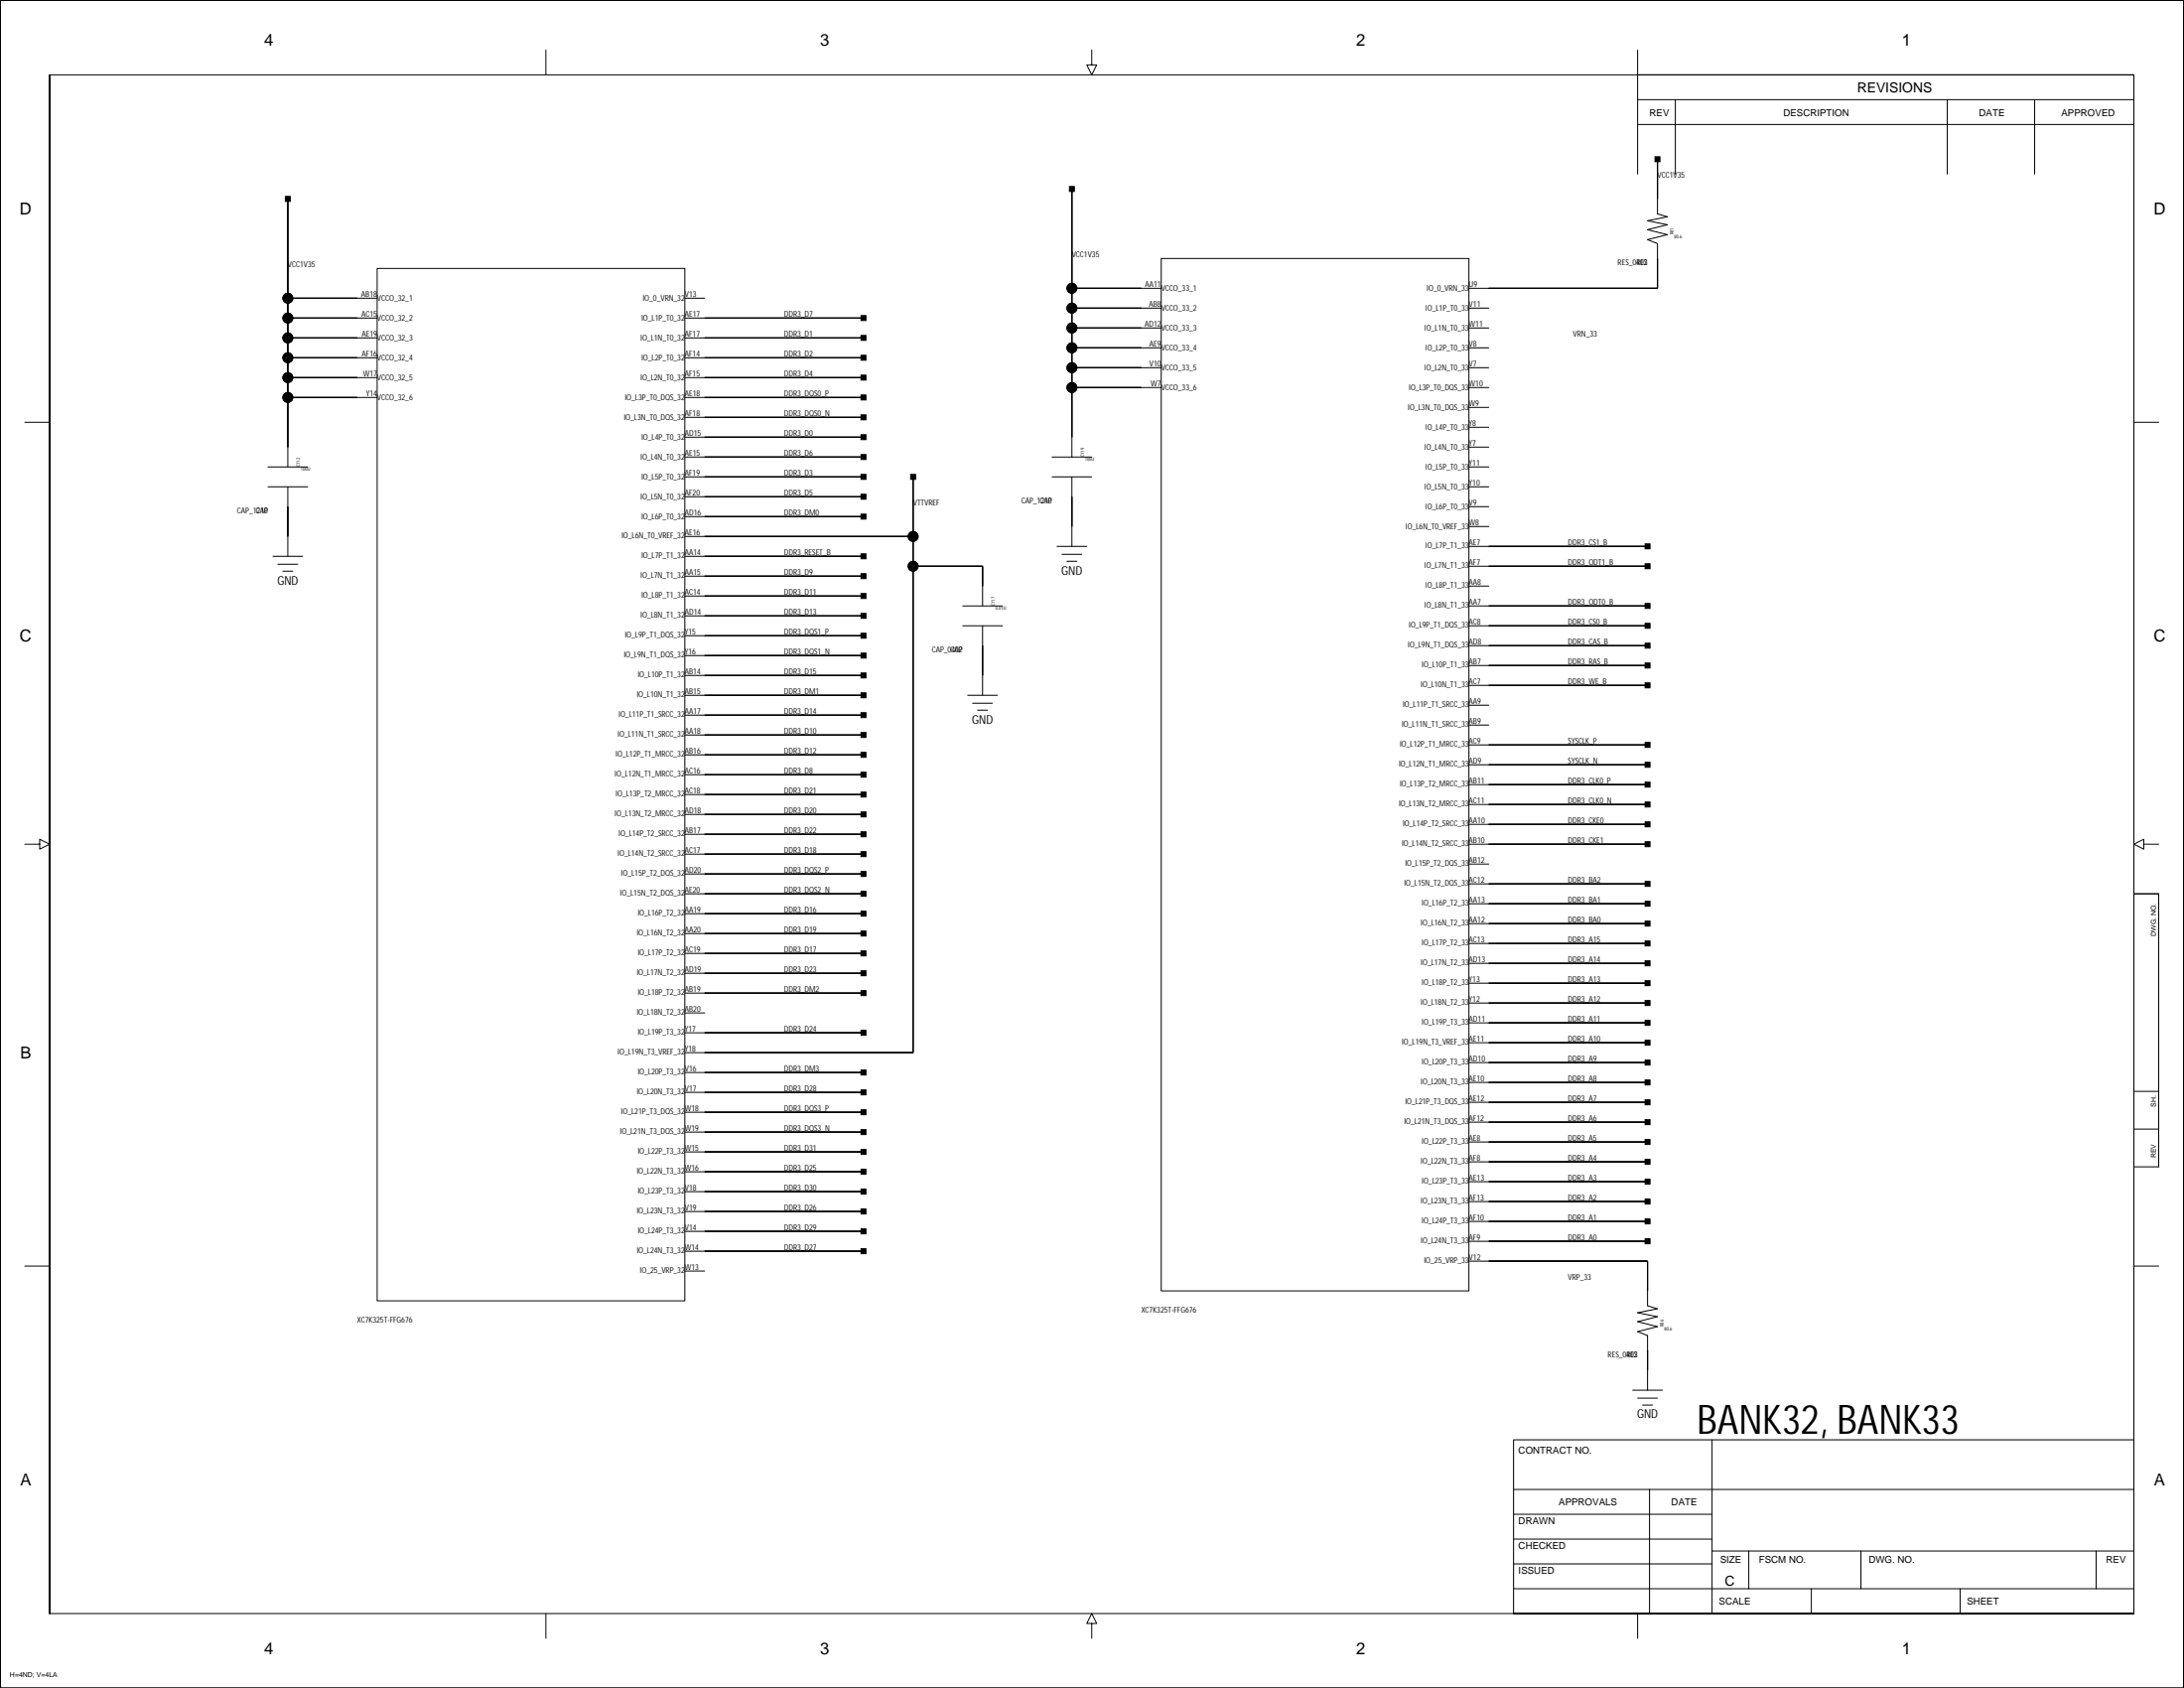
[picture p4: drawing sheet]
<svg xmlns="http://www.w3.org/2000/svg" width="559mm" height="432mm" viewBox="0 0 559 432" stroke-linecap="round" stroke-linejoin="round" font-family="sans-serif">
<g fill="none" stroke="#000" stroke-width=".25">
<path d="M0 .1h558.7v431.7h-558.7zM0 .1v431.7v-431.7h558.7v431.7h-558.7M12.7 19.1v393.7v-393.7h533.3v393.7h-533.3M139.7 12.8v6.3M279.3 12.8v3.8h-1.2l1.2 2.5 1.3-2.5h-1.3M419 19.1h127v25.4M419 12.8v31.7M419 31.8h127M419 25.5h127M428.7 25.5v19M498.2 25.5v19M520.6 25.5v19"/>
<path d="M73.6 50.9v68.6M274.3 48.3v68.6M424.1 40.7v14l2.5 .8-5.1 1 5.1 1-5.1 1.3 5.1 1.2-5.1 1.3 2.6 1v11.4h-48.3M73.6 76.3h22.9M96.5 68.7h78.7v264.1h-78.7zM175.2 76.3h5.1M274.3 73.7h22.8M274.3 78.8h22.8M297.1 66.1h78.7v264.1h-78.7zM375.8 78.8h5.1M73.6 81.4h22.9M73.6 86.4h22.9"/>
<path d="M73.6 91.5h22.9M73.6 96.6h22.9M175.2 81.4h45.7M175.2 86.4h45.7M175.2 91.5h45.7M175.2 96.6h45.7M274.3 83.9h22.8M274.3 89h22.8M274.3 94.1h22.8M274.3 99.1h22.8M375.8 83.9h5.1M375.8 89h5.1"/>
<path d="M375.8 94.1h5.1M375.8 99.1h5.1M6.3 108h6.4M68.6 119.5h10.1M73.6 101.7h22.9M175.2 101.7h45.7M175.2 106.8h45.7M175.2 111.8h45.7M175.2 116.9h45.7M269.2 116.9h10.1M375.8 104.2h5.1M375.8 109.3h5.1"/>
<path d="M375.8 114.4h5.1M375.8 119.5h5.1M546 108h6.3M68.6 124.5h10.1M73.6 124.5v17.8M175.2 122h45.7M175.2 127.1h45.7M175.2 132.1h45.7M175.2 137.2h58.4M233.6 122v147.3h-58.4M269.2 122h10.1M270.4 139.8h7.7"/>
<path d="M274.3 122v17.8M375.8 124.5h5.1M375.8 129.6h5.1M375.8 134.7h5.1M375.8 139.8h45.7M69.8 142.3h7.7M71.1 144.3h5.1M72.4 146.1h2.5M175.2 142.3h45.7M175.2 147.4h45.7M175.2 152.5h45.7M175.2 157.5h45.7"/>
<path d="M233.6 144.8h17.8v10.2M246.3 155h10.2M271.7 141.8h5.1M273 143.6h2.5M375.8 155h45.7M375.8 144.8h45.7M375.8 149.9h5.1M175.2 177.9h45.7M175.2 162.6h45.7M175.2 167.7h45.7M175.2 172.8h45.7M246.3 160.1h10.2"/>
<path d="M247.6 177.9h7.6M248.9 179.9h5M251.4 160.1v17.8M375.8 160.1h45.7M375.8 165.2h45.7M375.8 170.2h45.7M375.8 175.3h45.7M175.2 182.9h45.7M175.2 188h45.7M175.2 193.1h45.7M175.2 198.2h45.7M250.1 181.7h2.6"/>
<path d="M375.8 180.4h5.1M375.8 185.5h5.1M375.8 190.6h45.7M375.8 195.6h45.7M6.3 215.9h3.9v1.3l2.5-1.3-2.5-1.2v1.2M175.2 203.3h45.7M175.2 208.3h45.7M175.2 213.4h45.7M175.2 218.5h45.7M375.8 200.7h45.7M375.8 205.8h45.7M375.8 210.9h45.7"/>
<path d="M375.8 215.9h45.7M548.5 215.9v1.3l-2.5-1.3 2.5-1.2v1.2h3.8M175.2 228.6h45.7M175.2 223.6h45.7M175.2 233.7h45.7M175.2 238.8h45.7M375.8 221h5.1M375.8 226.1h45.7M375.8 231.2h45.7M375.8 236.3h45.7M546 228.6h6.3v69.9h-6.3zM546 228.6h6.3"/>
<path d="M175.2 243.9h45.7M175.2 249h45.7M175.2 254h45.7M175.2 259.1h5.1M375.8 241.3h45.7M375.8 246.4h45.7M375.8 251.5h45.7M375.8 256.6h45.7M175.2 264.2h45.7M175.2 274.4h45.7M175.2 279.4h45.7M375.8 261.7h45.7"/>
<path d="M375.8 266.7h45.7M375.8 271.8h45.7M375.8 276.9h45.7M546 279.2h6.3M175.2 284.5h45.7M175.2 289.6h45.7M175.2 294.7h45.7M175.2 299.7h45.7M375.8 282h45.7M375.8 287.1h45.7M375.8 292.1h45.7M375.8 297.2h45.7"/>
<path d="M546 288.8h6.3M175.2 304.8h45.7M175.2 309.9h45.7M175.2 315h45.7M375.8 302.3h45.7M375.8 307.4h45.7M375.8 312.4h45.7M375.8 317.5h45.7M6.3 323.9h6.4M175.2 320.1h45.7M175.2 325.1h5.1M375.8 322.6h45.7v11.4l2.6 .8-5.1 1 5.1 1-5.1 1.3 5.1 1.3-5.1 1.2 2.5 1.1v13.9"/>
<path d="M546 323.9h6.3M417.7 355.6h7.7M419 357.6h5.1M420.3 359.4h2.5M438.1 368.3v44.5M387.3 381h158.7M387.3 393.7h50.8M387.3 387.4h50.8M422.1 381v31.8M438.1 396.8h107.9M447.4 396.8v9.6M476.1 396.8v9.6"/>
<path d="M536.3 396.8v9.6M139.7 412.8v6.3M279.3 415.3h-1.2l1.2-2.5 1.3 2.5h-1.3v3.8M387.3 412.8h158.7h-158.7v-44.5h158.7v44.5M387.3 406.4h158.7M387.3 400.1h50.8M419 412.8v6.3M463.4 406.4v6.4M501.5 406.4v6.4"/>
<circle cx="73.6" cy="76.3" r="1.27"/>
<circle cx="274.3" cy="78.8" r="1.27"/>
<circle cx="274.3" cy="73.7" r="1.27"/>
<circle cx="73.6" cy="96.6" r="1.27"/>
<circle cx="73.6" cy="86.4" r="1.27"/>
<circle cx="73.6" cy="81.4" r="1.27"/>
<circle cx="73.6" cy="91.5" r="1.27"/>
<circle cx="274.3" cy="83.9" r="1.27"/>
<circle cx="274.3" cy="89" r="1.27"/>
<circle cx="274.3" cy="99.1" r="1.27"/>
<circle cx="274.3" cy="94.1" r="1.27"/>
<circle cx="73.6" cy="101.7" r="1.27"/>
<circle cx="233.6" cy="137.2" r="1.27"/>
<circle cx="233.6" cy="144.8" r="1.27"/>
</g>
<g fill="#000" stroke="#000" stroke-width=".25">
<path d="M73 50.3h1.3v1.2h-1.3z" fill-rule="evenodd"/>
<path d="M73.6 50.9v25.4z" fill-rule="evenodd"/>
<path d="M273.6 47.7h1.3v1.3h-1.3z" fill-rule="evenodd"/>
<path d="M274.3 48.3v25.4z" fill-rule="evenodd"/>
<path d="M423.4 40.1h1.3v1.3h-1.3z" fill-rule="evenodd"/>
<path d="M424.1 40.7v10.2z" fill-rule="evenodd"/>
<path d="M73.6 76.3v5.1z" fill-rule="evenodd"/>
<path d="M73.6 76.3h17.8z" fill-rule="evenodd"/>
<path d="M274.3 73.7v5.1z" fill-rule="evenodd"/>
<path d="M274.3 78.8v5.1z" fill-rule="evenodd"/>
<path d="M274.3 78.8h17.7z" fill-rule="evenodd"/>
<path d="M274.3 73.7h17.7z" fill-rule="evenodd"/>
<path d="M424.1 66.1v7.6z" fill-rule="evenodd"/>
<path d="M380.9 73.7h43.2z" fill-rule="evenodd"/>
<path d="M73.6 96.6v5.1z" fill-rule="evenodd"/>
<path d="M73.6 81.4v5z" fill-rule="evenodd"/>
<path d="M73.6 86.4v5.1z" fill-rule="evenodd"/>
<path d="M73.6 91.5v5.1z" fill-rule="evenodd"/>
<path d="M73.6 81.4h17.8z" fill-rule="evenodd"/>
<path d="M73.6 86.4h17.8z" fill-rule="evenodd"/>
<path d="M73.6 91.5h17.8z" fill-rule="evenodd"/>
<path d="M73.6 96.6h17.8z" fill-rule="evenodd"/>
<path d="M220.3 80.7h1.3v1.3h-1.3z" fill-rule="evenodd"/>
<path d="M220.3 85.8h1.3v1.3h-1.3z" fill-rule="evenodd"/>
<path d="M220.3 96h1.3v1.2h-1.3z" fill-rule="evenodd"/>
<path d="M220.3 90.9h1.3v1.3h-1.3z" fill-rule="evenodd"/>
<path d="M180.3 81.4h40.6z" fill-rule="evenodd"/>
<path d="M180.3 86.4h40.6z" fill-rule="evenodd"/>
<path d="M180.3 96.6h40.6z" fill-rule="evenodd"/>
<path d="M180.3 91.5h40.6z" fill-rule="evenodd"/>
<path d="M274.3 99.1v12.7z" fill-rule="evenodd"/>
<path d="M274.3 83.9v5.1z" fill-rule="evenodd"/>
<path d="M274.3 89v5.1z" fill-rule="evenodd"/>
<path d="M274.3 94.1v5z" fill-rule="evenodd"/>
<path d="M274.3 89h17.7z" fill-rule="evenodd"/>
<path d="M274.3 83.9h17.7z" fill-rule="evenodd"/>
<path d="M274.3 99.1h17.7z" fill-rule="evenodd"/>
<path d="M274.3 94.1h17.7z" fill-rule="evenodd"/>
<path d="M73.6 101.7v12.7z" fill-rule="evenodd"/>
<path d="M73.6 101.7h17.8z" fill-rule="evenodd"/>
<path d="M220.3 101h1.3v1.3h-1.3z" fill-rule="evenodd"/>
<path d="M220.3 106.1h1.3v1.3h-1.3z" fill-rule="evenodd"/>
<path d="M220.3 111.2h1.3v1.3h-1.3z" fill-rule="evenodd"/>
<path d="M220.3 116.3h1.3v1.2h-1.3z" fill-rule="evenodd"/>
<path d="M180.3 101.7h40.6z" fill-rule="evenodd"/>
<path d="M180.3 106.8h40.6z" fill-rule="evenodd"/>
<path d="M180.3 111.8h40.6z" fill-rule="evenodd"/>
<path d="M180.3 116.9h40.6z" fill-rule="evenodd"/>
<path d="M73.6 129.6v7.6z" fill-rule="evenodd"/>
<path d="M220.3 131.5h1.3v1.3h-1.3z" fill-rule="evenodd"/>
<path d="M220.3 121.4h1.3v1.2h-1.3z" fill-rule="evenodd"/>
<path d="M220.3 126.4h1.3v1.3h-1.3z" fill-rule="evenodd"/>
<path d="M180.3 132.1h40.6z" fill-rule="evenodd"/>
<path d="M180.3 122h40.6z" fill-rule="evenodd"/>
<path d="M180.3 127.1h40.6z" fill-rule="evenodd"/>
<path d="M233 121.4h1.3v1.2h-1.3z" fill-rule="evenodd"/>
<path d="M233.6 137.2v7.6z" fill-rule="evenodd"/>
<path d="M233.6 122v15.2z" fill-rule="evenodd"/>
<path d="M180.3 137.2h53.3z" fill-rule="evenodd"/>
<path d="M274.3 127.1v7.6z" fill-rule="evenodd"/>
<path d="M380.9 139.8h40.6z" fill-rule="evenodd"/>
<path d="M220.3 156.9h1.3v1.3h-1.3z" fill-rule="evenodd"/>
<path d="M220.3 146.7h1.3v1.3h-1.3z" fill-rule="evenodd"/>
<path d="M220.3 151.8h1.3v1.3h-1.3z" fill-rule="evenodd"/>
<path d="M220.3 141.7h1.3v1.2h-1.3z" fill-rule="evenodd"/>
<path d="M180.3 157.5h40.6z" fill-rule="evenodd"/>
<path d="M180.3 147.4h40.6z" fill-rule="evenodd"/>
<path d="M180.3 152.5h40.6z" fill-rule="evenodd"/>
<path d="M180.3 142.3h40.6z" fill-rule="evenodd"/>
<path d="M233.6 144.8v124.5z" fill-rule="evenodd"/>
<path d="M251.4 144.8v5.1z" fill-rule="evenodd"/>
<path d="M233.6 144.8h17.8z" fill-rule="evenodd"/>
<path d="M420.9 144.2h1.3v1.3h-1.3z" fill-rule="evenodd"/>
<path d="M420.9 154.4h1.3v1.2h-1.3z" fill-rule="evenodd"/>
<path d="M420.9 139.1h1.3v1.3h-1.3z" fill-rule="evenodd"/>
<path d="M380.9 144.8h40.6z" fill-rule="evenodd"/>
<path d="M380.9 155h40.6z" fill-rule="evenodd"/>
<path d="M220.3 177.2h1.3v1.3h-1.3z" fill-rule="evenodd"/>
<path d="M220.3 167.1h1.3v1.2h-1.3z" fill-rule="evenodd"/>
<path d="M220.3 162h1.3v1.3h-1.3z" fill-rule="evenodd"/>
<path d="M220.3 172.1h1.3v1.3h-1.3z" fill-rule="evenodd"/>
<path d="M180.3 177.9h40.6z" fill-rule="evenodd"/>
<path d="M180.3 167.7h40.6z" fill-rule="evenodd"/>
<path d="M180.3 162.6h40.6z" fill-rule="evenodd"/>
<path d="M180.3 172.8h40.6z" fill-rule="evenodd"/>
<path d="M251.4 165.2v7.6z" fill-rule="evenodd"/>
<path d="M420.9 174.7h1.3v1.3h-1.3z" fill-rule="evenodd"/>
<path d="M420.9 169.6h1.3v1.3h-1.3z" fill-rule="evenodd"/>
<path d="M420.9 164.5h1.3v1.3h-1.3z" fill-rule="evenodd"/>
<path d="M420.9 159.4h1.3v1.3h-1.3z" fill-rule="evenodd"/>
<path d="M380.9 175.3h40.6z" fill-rule="evenodd"/>
<path d="M380.9 170.2h40.6z" fill-rule="evenodd"/>
<path d="M380.9 165.2h40.6z" fill-rule="evenodd"/>
<path d="M380.9 160.1h40.6z" fill-rule="evenodd"/>
<path d="M220.3 187.4h1.3v1.3h-1.3z" fill-rule="evenodd"/>
<path d="M220.3 197.5h1.3v1.3h-1.3z" fill-rule="evenodd"/>
<path d="M220.3 192.5h1.3v1.2h-1.3z" fill-rule="evenodd"/>
<path d="M220.3 182.3h1.3v1.3h-1.3z" fill-rule="evenodd"/>
<path d="M180.3 188h40.6z" fill-rule="evenodd"/>
<path d="M180.3 198.2h40.6z" fill-rule="evenodd"/>
<path d="M180.3 193.1h40.6z" fill-rule="evenodd"/>
<path d="M180.3 182.9h40.6z" fill-rule="evenodd"/>
<path d="M420.9 189.9h1.3v1.3h-1.3z" fill-rule="evenodd"/>
<path d="M420.9 195h1.3v1.3h-1.3z" fill-rule="evenodd"/>
<path d="M380.9 190.6h40.6z" fill-rule="evenodd"/>
<path d="M380.9 195.6h40.6z" fill-rule="evenodd"/>
<path d="M220.3 217.9h1.3v1.2h-1.3z" fill-rule="evenodd"/>
<path d="M220.3 212.8h1.3v1.2h-1.3z" fill-rule="evenodd"/>
<path d="M220.3 207.7h1.3v1.3h-1.3z" fill-rule="evenodd"/>
<path d="M220.3 202.6h1.3v1.3h-1.3z" fill-rule="evenodd"/>
<path d="M180.3 218.5h40.6z" fill-rule="evenodd"/>
<path d="M180.3 213.4h40.6z" fill-rule="evenodd"/>
<path d="M180.3 208.3h40.6z" fill-rule="evenodd"/>
<path d="M180.3 203.3h40.6z" fill-rule="evenodd"/>
<path d="M420.9 210.2h1.3v1.3h-1.3z" fill-rule="evenodd"/>
<path d="M420.9 215.3h1.3v1.3h-1.3z" fill-rule="evenodd"/>
<path d="M420.9 205.2h1.3v1.2h-1.3z" fill-rule="evenodd"/>
<path d="M420.9 200.1h1.3v1.2h-1.3z" fill-rule="evenodd"/>
<path d="M380.9 210.9h40.6z" fill-rule="evenodd"/>
<path d="M380.9 215.9h40.6z" fill-rule="evenodd"/>
<path d="M380.9 205.8h40.6z" fill-rule="evenodd"/>
<path d="M380.9 200.7h40.6z" fill-rule="evenodd"/>
<path d="M220.3 238.2h1.3v1.2h-1.3z" fill-rule="evenodd"/>
<path d="M220.3 228h1.3v1.3h-1.3z" fill-rule="evenodd"/>
<path d="M220.3 222.9h1.3v1.3h-1.3z" fill-rule="evenodd"/>
<path d="M220.3 233.1h1.3v1.3h-1.3z" fill-rule="evenodd"/>
<path d="M180.3 238.8h40.6z" fill-rule="evenodd"/>
<path d="M180.3 228.6h40.6z" fill-rule="evenodd"/>
<path d="M180.3 223.6h40.6z" fill-rule="evenodd"/>
<path d="M180.3 233.7h40.6z" fill-rule="evenodd"/>
<path d="M420.9 235.6h1.3v1.3h-1.3z" fill-rule="evenodd"/>
<path d="M420.9 230.6h1.3v1.2h-1.3z" fill-rule="evenodd"/>
<path d="M420.9 225.5h1.3v1.2h-1.3z" fill-rule="evenodd"/>
<path d="M380.9 236.3h40.6z" fill-rule="evenodd"/>
<path d="M380.9 231.2h40.6z" fill-rule="evenodd"/>
<path d="M380.9 226.1h40.6z" fill-rule="evenodd"/>
<path d="M220.3 253.4h1.3v1.3h-1.3z" fill-rule="evenodd"/>
<path d="M220.3 248.3h1.3v1.3h-1.3z" fill-rule="evenodd"/>
<path d="M220.3 243.2h1.3v1.3h-1.3z" fill-rule="evenodd"/>
<path d="M180.3 254h40.6z" fill-rule="evenodd"/>
<path d="M180.3 249h40.6z" fill-rule="evenodd"/>
<path d="M180.3 243.9h40.6z" fill-rule="evenodd"/>
<path d="M420.9 255.9h1.3v1.3h-1.3z" fill-rule="evenodd"/>
<path d="M420.9 250.9h1.3v1.2h-1.3z" fill-rule="evenodd"/>
<path d="M420.9 245.8h1.3v1.3h-1.3z" fill-rule="evenodd"/>
<path d="M420.9 240.7h1.3v1.3h-1.3z" fill-rule="evenodd"/>
<path d="M380.9 256.6h40.6z" fill-rule="evenodd"/>
<path d="M380.9 251.5h40.6z" fill-rule="evenodd"/>
<path d="M380.9 246.4h40.6z" fill-rule="evenodd"/>
<path d="M380.9 241.3h40.6z" fill-rule="evenodd"/>
<path d="M220.3 273.7h1.3v1.3h-1.3z" fill-rule="evenodd"/>
<path d="M220.3 263.6h1.3v1.2h-1.3z" fill-rule="evenodd"/>
<path d="M180.3 274.4h40.6z" fill-rule="evenodd"/>
<path d="M180.3 264.2h40.6z" fill-rule="evenodd"/>
<path d="M180.3 279.4h40.6z" fill-rule="evenodd"/>
<path d="M180.3 269.3h53.3z" fill-rule="evenodd"/>
<path d="M420.9 276.3h1.3v1.2h-1.3z" fill-rule="evenodd"/>
<path d="M420.9 271.2h1.3v1.3h-1.3z" fill-rule="evenodd"/>
<path d="M420.9 266.1h1.3v1.3h-1.3z" fill-rule="evenodd"/>
<path d="M420.9 261h1.3v1.3h-1.3z" fill-rule="evenodd"/>
<path d="M380.9 276.9h40.6z" fill-rule="evenodd"/>
<path d="M380.9 271.8h40.6z" fill-rule="evenodd"/>
<path d="M380.9 266.7h40.6z" fill-rule="evenodd"/>
<path d="M380.9 261.7h40.6z" fill-rule="evenodd"/>
<path d="M220.3 289h1.3v1.2h-1.3z" fill-rule="evenodd"/>
<path d="M220.3 283.9h1.3v1.2h-1.3z" fill-rule="evenodd"/>
<path d="M220.3 278.8h1.3v1.3h-1.3z" fill-rule="evenodd"/>
<path d="M220.3 294h1.3v1.3h-1.3z" fill-rule="evenodd"/>
<path d="M180.3 299.7h40.6z" fill-rule="evenodd"/>
<path d="M180.3 289.6h40.6z" fill-rule="evenodd"/>
<path d="M180.3 284.5h40.6z" fill-rule="evenodd"/>
<path d="M180.3 294.7h40.6z" fill-rule="evenodd"/>
<path d="M420.9 296.6h1.3v1.2h-1.3z" fill-rule="evenodd"/>
<path d="M420.9 291.5h1.3v1.3h-1.3z" fill-rule="evenodd"/>
<path d="M420.9 286.4h1.3v1.3h-1.3z" fill-rule="evenodd"/>
<path d="M420.9 281.3h1.3v1.3h-1.3z" fill-rule="evenodd"/>
<path d="M380.9 297.2h40.6z" fill-rule="evenodd"/>
<path d="M380.9 292.1h40.6z" fill-rule="evenodd"/>
<path d="M380.9 287.1h40.6z" fill-rule="evenodd"/>
<path d="M380.9 282h40.6z" fill-rule="evenodd"/>
<path d="M220.3 299.1h1.3v1.3h-1.3z" fill-rule="evenodd"/>
<path d="M220.3 314.4h1.3v1.2h-1.3z" fill-rule="evenodd"/>
<path d="M220.3 304.2h1.3v1.3h-1.3z" fill-rule="evenodd"/>
<path d="M220.3 309.3h1.3v1.2h-1.3z" fill-rule="evenodd"/>
<path d="M180.3 315h40.6z" fill-rule="evenodd"/>
<path d="M180.3 304.8h40.6z" fill-rule="evenodd"/>
<path d="M180.3 309.9h40.6z" fill-rule="evenodd"/>
<path d="M420.9 316.9h1.3v1.3h-1.3z" fill-rule="evenodd"/>
<path d="M420.9 311.8h1.3v1.3h-1.3z" fill-rule="evenodd"/>
<path d="M420.9 306.7h1.3v1.3h-1.3z" fill-rule="evenodd"/>
<path d="M420.9 301.7h1.3v1.2h-1.3z" fill-rule="evenodd"/>
<path d="M380.9 317.5h40.6z" fill-rule="evenodd"/>
<path d="M380.9 312.4h40.6z" fill-rule="evenodd"/>
<path d="M380.9 307.4h40.6z" fill-rule="evenodd"/>
<path d="M380.9 302.3h40.6z" fill-rule="evenodd"/>
<path d="M220.3 319.4h1.3v1.3h-1.3z" fill-rule="evenodd"/>
<path d="M180.3 320.1h40.6z" fill-rule="evenodd"/>
<path d="M421.5 322.6v7.6z" fill-rule="evenodd"/>
<path d="M380.9 322.6h40.6z" fill-rule="evenodd"/>
<path d="M421.5 345.5v5z" fill-rule="evenodd"/>
<circle cx="73.6" cy="76.3" r="1.27"/>
<circle cx="274.3" cy="78.8" r="1.27"/>
<circle cx="274.3" cy="73.7" r="1.27"/>
<circle cx="73.6" cy="96.6" r="1.27"/>
<circle cx="73.6" cy="86.4" r="1.27"/>
<circle cx="73.6" cy="81.4" r="1.27"/>
<circle cx="73.6" cy="91.5" r="1.27"/>
<circle cx="274.3" cy="83.9" r="1.27"/>
<circle cx="274.3" cy="89" r="1.27"/>
<circle cx="274.3" cy="99.1" r="1.27"/>
<circle cx="274.3" cy="94.1" r="1.27"/>
<circle cx="73.6" cy="101.7" r="1.27"/>
<circle cx="233.6" cy="137.2" r="1.27"/>
<circle cx="233.6" cy="144.8" r="1.27"/>
</g>
<text font-size="10.4" x="434.2" y="366.7">BANK32, BANK33</text>
<g font-size="4.2">
<text x="67.6" y="11.8">4</text>
<text x="209.8" y="11.8">3</text>
<text x="347" y="11.8">2</text>
<text x="486.6" y="11.8">1</text>
<text x="5.1" y="54.9">D</text>
<text x="551" y="54.9">D</text>
<text x="5.1" y="164.1">C</text>
<text x="551" y="164.1">C</text>
<text x="5.2" y="270.8">B</text>
<text x="5.2" y="380">A</text>
<text x="551.2" y="380">A</text>
<text x="67.6" y="423.2">4</text>
<text x="209.8" y="423.2">3</text>
<text x="347" y="423.2">2</text>
<text x="486.6" y="423.2">1</text>
</g>
<g font-size="3.5">
<text x="475.2" y="23.7">REVISIONS</text>
<text x="441.4" y="405.5">C</text>
</g>
<g font-size="3.1">
<text x="71" y="149.5">GND</text>
<text x="271.6" y="147">GND</text>
<text x="248.7" y="185.1">GND</text>
<text x="418.9" y="362.8">GND</text>
</g>
<g font-size="2.5">
<text x="422.1" y="29.7">REV</text>
<text x="456.3" y="29.7">DESCRIPTION</text>
<text x="506.4" y="29.7">DATE</text>
<text x="527.4" y="29.7">APPROVED</text>
<text x="388.5" y="371.7">CONTRACT NO.</text>
<text x="388.5" y="389.8">DRAWN</text>
<text x="398.8" y="384.9">APPROVALS</text>
<text x="427.6" y="384.9">DATE</text>
<text x="388.5" y="396.1">CHECKED</text>
<text x="440.1" y="399.7">SIZE</text>
<text x="450" y="399.7">FSCM NO.</text>
<text x="478.1" y="399.7">DWG. NO.</text>
<text x="538.9" y="399.7">REV</text>
<text x="388.5" y="402.5">ISSUED</text>
<text x="439.8" y="410.3">SCALE</text>
<text x="503.3" y="410.3">SHEET</text>
</g>
<g font-size="2.1">
<text x="424.1" y="45.5">VCC1V35</text>
<text x="274.3" y="65.8">VCC1V35</text>
<text x="73.6" y="68.3">VCC1V35</text>
<text x="413.9" y="67.8">RES_0402</text>
<text x="418.7" y="67.8">RES</text>
<text x="92.4" y="76">AB18</text>
<text x="96.5" y="76.8">VCCO_32_1</text>
<text x="164.4" y="76.8">IO_0_VRN_32</text>
<text x="175.2" y="76">V13</text>
<text x="293" y="73.4">AA11</text>
<text x="297.1" y="74.3">VCCO_33_1</text>
<text x="365.1" y="74.3">IO_0_VRN_33</text>
<text x="375.8" y="73.4">U9</text>
<text x="92.5" y="81">AC15</text>
<text x="96.5" y="81.9">VCCO_32_2</text>
<text x="164.1" y="81.9">IO_L1P_T0_32</text>
<text x="175.2" y="81">AE17</text>
<text x="200.6" y="81">DDR3_D7</text>
<text x="292.9" y="83.6">AD12</text>
<text x="294" y="78.5">AB8</text>
<text x="297.1" y="79.4">VCCO_33_2</text>
<text x="364.7" y="79.4">IO_L1P_T0_33</text>
<text x="375.8" y="78.5">V11</text>
<text x="375.8" y="83.6">W11</text>
<text x="92.6" y="86.1">AE19</text>
<text x="96.5" y="87">VCCO_32_3</text>
<text x="163.9" y="87">IO_L1N_T0_32</text>
<text x="175.2" y="86.1">AF17</text>
<text x="200.6" y="86.1">DDR3_D1</text>
<text x="294.1" y="88.7">AE9</text>
<text x="297.1" y="84.5">VCCO_33_3</text>
<text x="297.1" y="89.5">VCCO_33_4</text>
<text x="364.5" y="84.5">IO_L1N_T0_33</text>
<text x="364.7" y="89.5">IO_L2P_T0_33</text>
<text x="375.8" y="88.7">V8</text>
<text x="402.5" y="86.1">VRN_33</text>
<text x="92.6" y="91.2">AF16</text>
<text x="96.5" y="92.1">VCCO_32_4</text>
<text x="164.1" y="92.1">IO_L2P_T0_32</text>
<text x="175.2" y="91.2">AF14</text>
<text x="200.6" y="91.2">DDR3_D2</text>
<text x="294.1" y="93.7">V10</text>
<text x="297.1" y="94.6">VCCO_33_5</text>
<text x="364.5" y="94.6">IO_L2N_T0_33</text>
<text x="375.8" y="93.7">V7</text>
<text x="92.9" y="96.3">W17</text>
<text x="93.7" y="101.4">Y14</text>
<text x="96.5" y="97.2">VCCO_32_5</text>
<text x="163.9" y="97.2">IO_L2N_T0_32</text>
<text x="175.2" y="96.3">AF15</text>
<text x="175.2" y="101.4">AE18</text>
<text x="200.6" y="96.3">DDR3_D4</text>
<text x="200.6" y="101.4">DDR3_DQS0_P</text>
<text x="294.5" y="98.8">W7</text>
<text x="297.1" y="99.7">VCCO_33_6</text>
<text x="360.5" y="99.7">IO_L3P_T0_DQS_33</text>
<text x="375.8" y="98.8">W10</text>
<text x="96.5" y="102.2">VCCO_32_6</text>
<text x="159.6" y="107.3">IO_L3N_T0_DQS_32</text>
<text x="159.9" y="102.2">IO_L3P_T0_DQS_32</text>
<text x="175.2" y="106.4">AF18</text>
<text x="200.6" y="106.4">DDR3_DQS0_N</text>
<text x="360.2" y="104.8">IO_L3N_T0_DQS_33</text>
<text x="375.8" y="103.9">W9</text>
<text x="164.1" y="112.4">IO_L4P_T0_32</text>
<text x="175.2" y="111.5">AD15</text>
<text x="200.6" y="111.5">DDR3_D0</text>
<text x="364.7" y="109.9">IO_L4P_T0_33</text>
<text x="375.8" y="109">Y8</text>
<text x="163.9" y="117.5">IO_L4N_T0_32</text>
<text x="175.2" y="116.6">AE15</text>
<text x="200.6" y="116.6">DDR3_D6</text>
<text x="364.5" y="114.9">IO_L4N_T0_33</text>
<text x="375.8" y="119.1">Y11</text>
<text x="375.8" y="114.1">Y7</text>
<text x="164.1" y="122.6">IO_L5P_T0_32</text>
<text x="175.2" y="121.7">AF19</text>
<text x="200.6" y="121.7">DDR3_D3</text>
<text x="364.5" y="125.1">IO_L5N_T0_33</text>
<text x="364.7" y="120">IO_L5P_T0_33</text>
<text x="375.8" y="124.2">Y10</text>
<text x="60.7" y="131.3">CAP_1210</text>
<text x="65.5" y="131.3">CAP</text>
<text x="163.9" y="127.6">IO_L5N_T0_32</text>
<text x="175.2" y="131.8">AD16</text>
<text x="175.2" y="126.8">AF20</text>
<text x="200.6" y="131.8">DDR3_DM0</text>
<text x="200.6" y="126.8">DDR3_D5</text>
<text x="233.6" y="129.3">VTTVREF</text>
<text x="261.3" y="128.8">CAP_1210</text>
<text x="266.1" y="128.8">CAP</text>
<text x="364.7" y="130.2">IO_L6P_T0_33</text>
<text x="375.8" y="129.3">V9</text>
<text x="159" y="137.8">IO_L6N_T0_VREF_32</text>
<text x="164.1" y="132.7">IO_L6P_T0_32</text>
<text x="175.2" y="136.9">AE16</text>
<text x="359.6" y="135.3">IO_L6N_T0_VREF_33</text>
<text x="375.8" y="134.4">W8</text>
<text x="164.1" y="142.9">IO_L7P_T1_32</text>
<text x="175.2" y="142">AA14</text>
<text x="200.6" y="142">DDR3_RESET_B</text>
<text x="364.7" y="140.3">IO_L7P_T1_33</text>
<text x="375.8" y="139.4">AE7</text>
<text x="401.2" y="139.4">DDR3_CS1_B</text>
<text x="163.9" y="148">IO_L7N_T1_32</text>
<text x="175.2" y="147.1">AA15</text>
<text x="200.6" y="147.1">DDR3_D9</text>
<text x="364.5" y="145.4">IO_L7N_T1_33</text>
<text x="375.8" y="149.6">AA8</text>
<text x="375.8" y="144.5">AF7</text>
<text x="401.2" y="144.5">DDR3_ODT1_B</text>
<text x="164.1" y="153">IO_L8P_T1_32</text>
<text x="175.2" y="152.1">AC14</text>
<text x="200.6" y="152.1">DDR3_D11</text>
<text x="364.5" y="155.6">IO_L8N_T1_33</text>
<text x="364.7" y="150.5">IO_L8P_T1_33</text>
<text x="375.8" y="154.7">AA7</text>
<text x="401.2" y="154.7">DDR3_ODT0_B</text>
<text x="163.9" y="158.1">IO_L8N_T1_32</text>
<text x="175.2" y="157.2">AD14</text>
<text x="200.6" y="157.2">DDR3_D13</text>
<text x="360.5" y="160.6">IO_L9P_T1_DQS_33</text>
<text x="375.8" y="159.8">AC8</text>
<text x="401.2" y="159.8">DDR3_CS0_B</text>
<text x="159.9" y="163.2">IO_L9P_T1_DQS_32</text>
<text x="175.2" y="162.3">Y15</text>
<text x="175.2" y="167.4">Y16</text>
<text x="200.6" y="167.4">DDR3_DQS1_N</text>
<text x="200.6" y="162.3">DDR3_DQS1_P</text>
<text x="238.4" y="166.9">CAP_0402</text>
<text x="243.2" y="166.9">CAP</text>
<text x="360.2" y="165.7">IO_L9N_T1_DQS_33</text>
<text x="375.8" y="164.8">AD8</text>
<text x="401.2" y="164.8">DDR3_CAS_B</text>
<text x="159.6" y="168.3">IO_L9N_T1_DQS_32</text>
<text x="163.2" y="173.3">IO_L10P_T1_32</text>
<text x="175.2" y="172.5">AB14</text>
<text x="200.6" y="172.5">DDR3_D15</text>
<text x="363.8" y="170.8">IO_L10P_T1_33</text>
<text x="375.8" y="169.9">AB7</text>
<text x="401.2" y="169.9">DDR3_RAS_B</text>
<text x="162.9" y="178.4">IO_L10N_T1_32</text>
<text x="175.2" y="177.5">AB15</text>
<text x="200.6" y="177.5">DDR3_DM1</text>
<text x="363.5" y="175.9">IO_L10N_T1_33</text>
<text x="375.8" y="175">AC7</text>
<text x="401.2" y="175">DDR3_WE_B</text>
<text x="158.3" y="183.5">IO_L11P_T1_SRCC_32</text>
<text x="175.2" y="182.6">AA17</text>
<text x="200.6" y="182.6">DDR3_D14</text>
<text x="358.9" y="181">IO_L11P_T1_SRCC_33</text>
<text x="375.8" y="185.2">AB9</text>
<text x="375.8" y="180.1">AA9</text>
<text x="158" y="188.6">IO_L11N_T1_SRCC_32</text>
<text x="175.2" y="187.7">AA18</text>
<text x="200.6" y="187.7">DDR3_D10</text>
<text x="358.1" y="191.1">IO_L12P_T1_MRCC_33</text>
<text x="358.7" y="186">IO_L11N_T1_SRCC_33</text>
<text x="375.8" y="190.2">AC9</text>
<text x="401.2" y="190.2">SYSCLK_P</text>
<text x="157.5" y="193.7">IO_L12P_T1_MRCC_32</text>
<text x="175.2" y="197.9">AC16</text>
<text x="175.2" y="192.8">AB16</text>
<text x="200.6" y="197.9">DDR3_D8</text>
<text x="200.6" y="192.8">DDR3_D12</text>
<text x="357.9" y="196.2">IO_L12N_T1_MRCC_33</text>
<text x="375.8" y="195.3">AD9</text>
<text x="401.2" y="195.3">SYSCLK_N</text>
<text x="157.3" y="198.7">IO_L12N_T1_MRCC_32</text>
<text x="157.5" y="203.8">IO_L13P_T2_MRCC_32</text>
<text x="175.2" y="202.9">AC18</text>
<text x="200.6" y="202.9">DDR3_D21</text>
<text x="358.1" y="201.3">IO_L13P_T2_MRCC_33</text>
<text x="375.8" y="200.4">AB11</text>
<text x="401.2" y="200.4">DDR3_CLK0_P</text>
<text x="157.3" y="208.9">IO_L13N_T2_MRCC_32</text>
<text x="175.2" y="208">AD18</text>
<text x="200.6" y="208">DDR3_D20</text>
<text x="357.9" y="206.4">IO_L13N_T2_MRCC_33</text>
<text x="375.8" y="205.5">AC11</text>
<text x="401.2" y="205.5">DDR3_CLK0_N</text>
<text x="158.3" y="214">IO_L14P_T2_SRCC_32</text>
<text x="175.2" y="213.1">AB17</text>
<text x="200.6" y="213.1">DDR3_D22</text>
<text x="358.9" y="211.4">IO_L14P_T2_SRCC_33</text>
<text x="375.8" y="210.6">AA10</text>
<text x="375.8" y="215.6">AB10</text>
<text x="401.2" y="210.6">DDR3_CKE0</text>
<text x="401.2" y="215.6">DDR3_CKE1</text>
<text x="158" y="219.1">IO_L14N_T2_SRCC_32</text>
<text x="175.2" y="218.2">AC17</text>
<text x="200.6" y="218.2">DDR3_D18</text>
<text x="358.7" y="216.5">IO_L14N_T2_SRCC_33</text>
<text x="359.5" y="221.6">IO_L15P_T2_DQS_33</text>
<text x="375.8" y="220.7">AB12</text>
<text x="158.9" y="224.1">IO_L15P_T2_DQS_32</text>
<text x="175.2" y="223.2">AD20</text>
<text x="200.6" y="223.2">DDR3_DQS2_P</text>
<text x="359.3" y="226.7">IO_L15N_T2_DQS_33</text>
<text x="375.8" y="225.8">AC12</text>
<text x="401.2" y="225.8">DDR3_BA2</text>
<text x="158.7" y="229.2">IO_L15N_T2_DQS_32</text>
<text x="175.2" y="233.4">AA19</text>
<text x="175.2" y="228.3">AE20</text>
<text x="200.6" y="228.3">DDR3_DQS2_N</text>
<text x="200.6" y="233.4">DDR3_D16</text>
<text x="363.8" y="231.8">IO_L16P_T2_33</text>
<text x="375.8" y="230.9">AA13</text>
<text x="401.2" y="230.9">DDR3_BA1</text>
<text x="162.9" y="239.4">IO_L16N_T2_32</text>
<text x="163.2" y="234.3">IO_L16P_T2_32</text>
<text x="175.2" y="238.5">AA20</text>
<text x="200.6" y="238.5">DDR3_D19</text>
<text x="363.5" y="236.8">IO_L16N_T2_33</text>
<text x="375.8" y="235.9">AA12</text>
<text x="401.2" y="235.9">DDR3_BA0</text>
<text x="163.2" y="244.5">IO_L17P_T2_32</text>
<text x="175.2" y="243.6">AC19</text>
<text x="200.6" y="243.6">DDR3_D17</text>
<text x="363.8" y="241.9">IO_L17P_T2_33</text>
<text x="375.8" y="241">AC13</text>
<text x="401.2" y="241">DDR3_A15</text>
<text x="162.9" y="249.5">IO_L17N_T2_32</text>
<text x="175.2" y="248.6">AD19</text>
<text x="200.6" y="248.6">DDR3_D23</text>
<text x="363.5" y="247">IO_L17N_T2_33</text>
<text x="375.8" y="251.2">Y13</text>
<text x="375.8" y="246.1">AD13</text>
<text x="401.2" y="251.2">DDR3_A13</text>
<text x="401.2" y="246.1">DDR3_A14</text>
<text x="163.2" y="254.6">IO_L18P_T2_32</text>
<text x="175.2" y="253.7">AB19</text>
<text x="200.6" y="253.7">DDR3_DM2</text>
<text x="363.5" y="257.1">IO_L18N_T2_33</text>
<text x="363.8" y="252.1">IO_L18P_T2_33</text>
<text x="375.8" y="256.3">Y12</text>
<text x="401.2" y="256.3">DDR3_A12</text>
<text x="162.9" y="259.7">IO_L18N_T2_32</text>
<text x="175.2" y="263.9">Y17</text>
<text x="175.2" y="258.8">AB20</text>
<text x="200.6" y="263.9">DDR3_D24</text>
<text x="363.8" y="262.2">IO_L19P_T3_33</text>
<text x="375.8" y="261.3">AD11</text>
<text x="401.2" y="261.3">DDR3_A11</text>
<text x="158.1" y="269.8">IO_L19N_T3_VREF_32</text>
<text x="163.2" y="264.8">IO_L19P_T3_32</text>
<text x="175.2" y="269">Y18</text>
<text x="358.7" y="267.3">IO_L19N_T3_VREF_33</text>
<text x="375.8" y="266.4">AE11</text>
<text x="401.2" y="266.4">DDR3_A10</text>
<text x="163.2" y="274.9">IO_L20P_T3_32</text>
<text x="175.2" y="274">V16</text>
<text x="200.6" y="274">DDR3_DM3</text>
<text x="363.8" y="272.4">IO_L20P_T3_33</text>
<text x="375.8" y="271.5">AD10</text>
<text x="401.2" y="271.5">DDR3_A9</text>
<text x="162.9" y="280">IO_L20N_T3_32</text>
<text x="175.2" y="279.1">V17</text>
<text x="200.6" y="279.1">DDR3_D28</text>
<text x="363.5" y="277.5">IO_L20N_T3_33</text>
<text x="375.8" y="281.7">AE12</text>
<text x="375.8" y="276.6">AE10</text>
<text x="401.2" y="281.7">DDR3_A7</text>
<text x="401.2" y="276.6">DDR3_A8</text>
<text x="158.9" y="285.1">IO_L21P_T3_DQS_32</text>
<text x="175.2" y="284.2">W18</text>
<text x="200.6" y="284.2">DDR3_DQS3_P</text>
<text x="359.3" y="287.6">IO_L21N_T3_DQS_33</text>
<text x="359.5" y="282.5">IO_L21P_T3_DQS_33</text>
<text x="375.8" y="286.7">AF12</text>
<text x="401.2" y="286.7">DDR3_A6</text>
<text x="158.7" y="290.2">IO_L21N_T3_DQS_32</text>
<text x="175.2" y="289.3">W19</text>
<text x="200.6" y="289.3">DDR3_DQS3_N</text>
<text x="363.8" y="292.7">IO_L22P_T3_33</text>
<text x="375.8" y="291.8">AE8</text>
<text x="401.2" y="291.8">DDR3_A5</text>
<text x="163.2" y="295.2">IO_L22P_T3_32</text>
<text x="175.2" y="299.4">W16</text>
<text x="175.2" y="294.4">W15</text>
<text x="200.6" y="299.4">DDR3_D25</text>
<text x="200.6" y="294.4">DDR3_D31</text>
<text x="363.5" y="297.8">IO_L22N_T3_33</text>
<text x="375.8" y="296.9">AF8</text>
<text x="401.2" y="296.9">DDR3_A4</text>
<text x="162.9" y="300.3">IO_L22N_T3_32</text>
<text x="163.2" y="305.4">IO_L23P_T3_32</text>
<text x="175.2" y="304.5">V18</text>
<text x="200.6" y="304.5">DDR3_D30</text>
<text x="363.8" y="302.9">IO_L23P_T3_33</text>
<text x="375.8" y="302">AE13</text>
<text x="401.2" y="302">DDR3_A3</text>
<text x="162.9" y="310.5">IO_L23N_T3_32</text>
<text x="175.2" y="309.6">V19</text>
<text x="200.6" y="309.6">DDR3_D26</text>
<text x="363.5" y="307.9">IO_L23N_T3_33</text>
<text x="375.8" y="307.1">AF13</text>
<text x="401.2" y="307.1">DDR3_A2</text>
<text x="163.2" y="315.6">IO_L24P_T3_32</text>
<text x="175.2" y="314.7">V14</text>
<text x="200.6" y="314.7">DDR3_D29</text>
<text x="363.8" y="313">IO_L24P_T3_33</text>
<text x="375.8" y="317.2">AF9</text>
<text x="375.8" y="312.1">AF10</text>
<text x="401.2" y="317.2">DDR3_A0</text>
<text x="401.2" y="312.1">DDR3_A1</text>
<text x="162.9" y="320.6">IO_L24N_T3_32</text>
<text x="175.2" y="319.7">W14</text>
<text x="200.6" y="319.7">DDR3_D27</text>
<text x="363.5" y="318.1">IO_L24N_T3_33</text>
<text x="364.3" y="323.2">IO_25_VRP_33</text>
<text x="375.8" y="322.3">V12</text>
<text x="163.7" y="325.7">IO_25_VRP_32</text>
<text x="175.2" y="324.8">W13</text>
<text x="401.2" y="327.4">VRP_33</text>
<text x="292" y="335.9">XC7K325T-FFG676</text>
<text x="91.4" y="338.4">XC7K325T-FFG676</text>
<text x="411.4" y="347.2">RES_0402</text>
<text x="416.2" y="347.2">RES</text>
</g>
<g font-size="1.8">
<text x="551.7" y="239.5" transform="rotate(-90 551.7 239.5)">DWG. NO.</text>
<text x="551.7" y="283.2" transform="rotate(-90 551.7 283.2)">SH.</text>
<text x="551.7" y="296.2" transform="rotate(-90 551.7 296.2)">REV</text>
<text x="2.5" y="428.9">H=4ND; V=4LA</text>
</g>
<g font-size="1.2">
<text x="428.2" y="60" transform="rotate(-90 428.2 60)">R81</text>
<text x="428.4" y="61.1">80.6</text>
<text x="76.8" y="119.5" transform="rotate(-90 76.8 119.5)">C112</text>
<text x="277.4" y="116.9" transform="rotate(-90 277.4 116.9)">C119</text>
<text x="277.6" y="117.9">100U</text>
<text x="76.9" y="120.5">100U</text>
<text x="254.5" y="155" transform="rotate(-90 254.5 155)">C117</text>
<text x="254.7" y="156">0.01U</text>
<text x="425.7" y="339.4" transform="rotate(-90 425.7 339.4)">R86</text>
<text x="425.9" y="340.4">80.6</text>
</g>
</svg>
